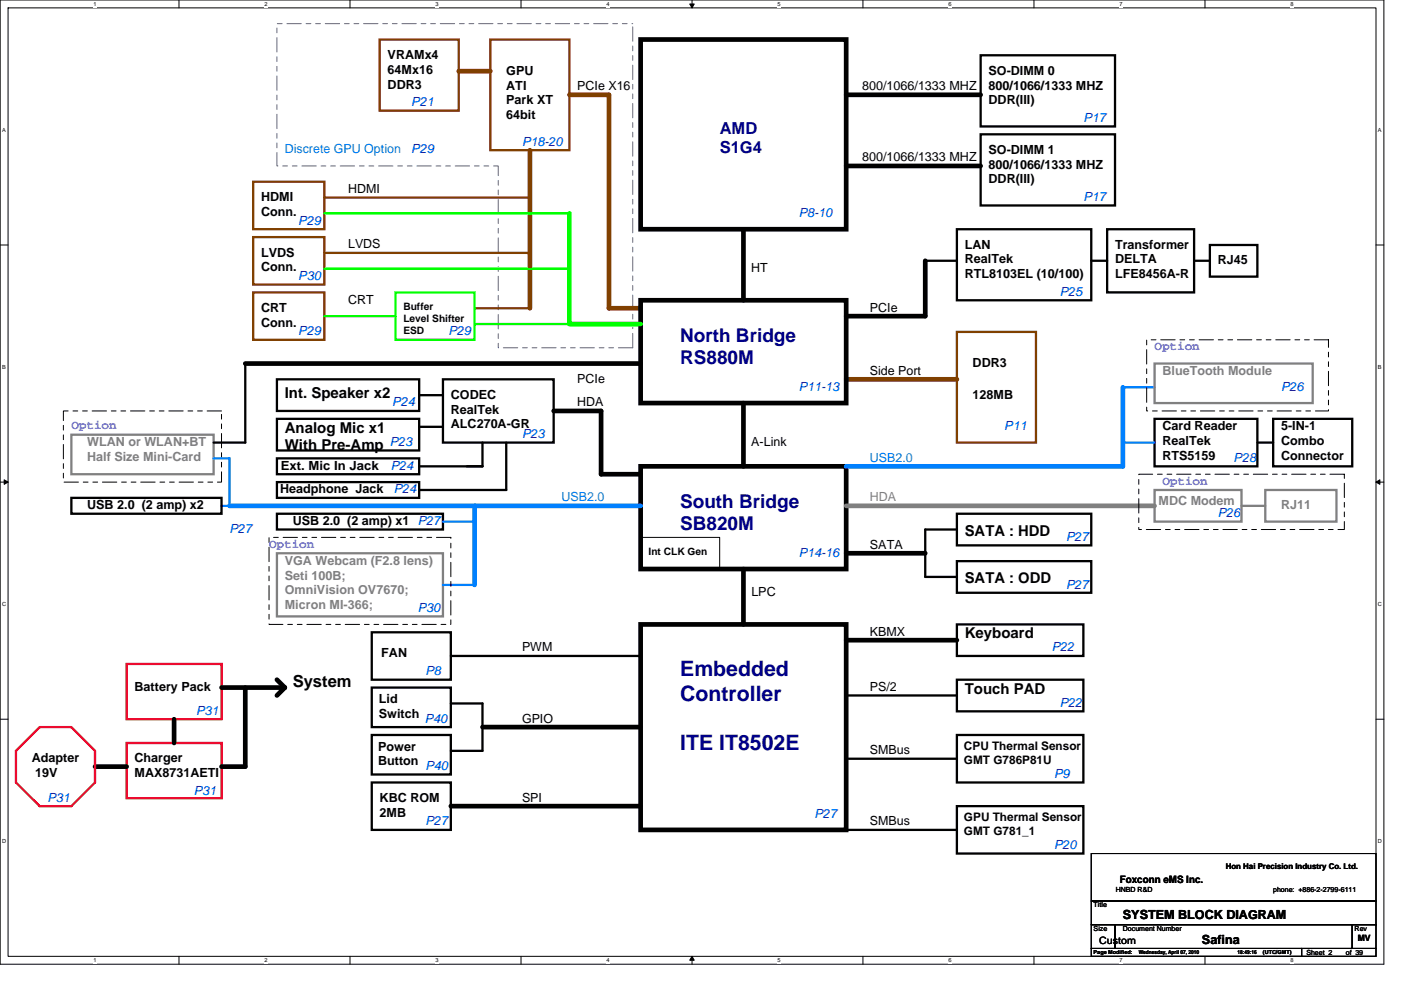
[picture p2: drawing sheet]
<svg xmlns="http://www.w3.org/2000/svg" width="297mm" height="210mm" viewBox="0 0 297 210" stroke-linecap="round" stroke-linejoin="round" font-family="sans-serif">
<path d="M0 0h293.4v204.5h-293.4zM1.7 1.7h290v201.1h-290z" fill="none" stroke="#000" stroke-width=".21"/>
<g fill="#fff">
<path d="M19.8 .2h.7v1.3h-.7z"/>
<path d="M19.8 203h.7v1.4h-.7z"/>
</g>
<path d="M37.9 0v1.7M37.9 202.8v1.7" fill="none" stroke="#000" stroke-width=".21"/>
<g fill="#fff">
<path d="M56.1 .2h.6v1.3h-.6z"/>
<path d="M56.1 203h.6v1.4h-.6z"/>
</g>
<path d="M74.2 0v1.7M74.2 202.8v1.7" fill="none" stroke="#000" stroke-width=".21"/>
<g fill="#fff">
<path d="M92.3 .2h.7v1.3h-.7z"/>
<path d="M92.3 203h.7v1.4h-.7z"/>
</g>
<path d="M110.5 0v1.7M110.5 202.8v1.7" fill="none" stroke="#000" stroke-width=".21"/>
<g fill="#fff">
<path d="M128.6 .2h.6v1.3h-.6z"/>
<path d="M128.6 203h.6v1.4h-.6z"/>
</g>
<path d="M146.7 0v1.7M146.7 202.8v1.7" fill="none" stroke="#000" stroke-width=".21"/>
<path d="M146.2 .8h1l-.5 .9zM146.7 202.8l.5 .9h-1z" fill="#000" stroke="#000" stroke-width=".21"/>
<g fill="#fff">
<path d="M164.8 .2h.7v1.3h-.7z"/>
<path d="M164.8 203h.7v1.4h-.7z"/>
</g>
<path d="M183 0v1.7M183 202.8v1.7" fill="none" stroke="#000" stroke-width=".21"/>
<g fill="#fff">
<path d="M201.1 .2h.6v1.3h-.6z"/>
<path d="M201.1 203h.6v1.4h-.6z"/>
</g>
<path d="M219.2 0v1.7M219.2 202.8v1.7" fill="none" stroke="#000" stroke-width=".21"/>
<g fill="#fff">
<path d="M237.3 .2h.7v1.3h-.7z"/>
<path d="M237.3 203h.7v1.4h-.7z"/>
</g>
<path d="M255.5 0v1.7M255.5 202.8v1.7" fill="none" stroke="#000" stroke-width=".21"/>
<g fill="#fff">
<path d="M273.6 .2h.7v1.3h-.7z"/>
<path d="M273.6 203h.7v1.4h-.7z"/>
<path d="M.5 26.8h.7v1.4h-.7z"/>
<path d="M292.2 26.8h.7v1.4h-.7z"/>
<path d="M.5 77.1h.7v1.3h-.7z"/>
<path d="M292.2 77.1h.7v1.3h-.7z"/>
</g>
<path d="M0 52h1.7M291.7 52h1.7" fill="none" stroke="#000" stroke-width=".21"/>
<g fill="#fff">
<path d="M.5 127.4h.8v1.3h-.8z"/>
<path d="M292.2 127.4h.8v1.3h-.8z"/>
</g>
<path d="M0 102.3h1.7M291.7 102.3h1.7" fill="none" stroke="#000" stroke-width=".21"/>
<path d="M.9 101.8l.8 .5-.8 .4zM291.7 102.3l.9-.5v.9z" fill="#000" stroke="#000" stroke-width=".21"/>
<g fill="#fff">
<path d="M.5 177.7h.8v1.3h-.8z"/>
<path d="M292.2 177.7h.8v1.3h-.8z"/>
</g>
<path d="M135.8 114h16.8v6.7M0 152.5h1.7M291.7 152.5h1.7M231.4 196.1h5v5.1h-5zM231.4 181h60.3v10.1h-60.3zM231.4 191.1h60.3v5h-60.3zM236.4 196.1h50.3v5.1h-50.3zM286.7 196.1h5v5.1h-5zM231.4 201.2h44.6v1.6h-44.6zM276 201.2h15.7v1.6h-15.7z" fill="none" stroke="#000" stroke-width=".21"/>
<path d="M134.2 73.8v-68.8M134.2 73.8h-28.6v-38.6h-46.9v-30.2h75.5" fill="none" stroke="#408080" stroke-width=".21" stroke-dasharray="3 1 1 1 1 1"/>
<g fill="none" stroke="#000" stroke-width=".99">
<path d="M135.8 8.4h43.6v40.2h-43.6zM179.4 35.2h28.5M179.4 20.1h28.5M157.6 48.6v15.1M196.2 55.3v11.8h-16.8M52 77.1h83.8M135.8 63.7h43.6v21.8h-43.6zM117.4 87.2h10v13.4h8.4M135.8 98.9h43.6v21.8h-43.6zM157.6 85.5v13.4M179.4 117.3h16.8M135.8 132.4h43.6v43.6h-43.6z"/>
<path d="M157.6 120.7v11.7M179.4 135.8h23.5M36.9 152.5v5.1M47 145.8h13.4M52 145.8v16.8h-5M58.7 144.2l1.7 1.6M60.4 145.8l-1.7 1.7M102.3 154.2h33.5M20.1 162.6h6.8M95.6 171h40.2"/>
</g>
<path d="M97.3 15.1h6.7M112.3 31.9v33.5M120.7 20.1h8.4v45.3h6.7M179.4 80.5h23.5" fill="none" stroke="#804000" stroke-width=".99"/>
<path d="M238.1 82.1v16.8h-58.7M48.7 107.3h87.1M100.6 107.3v16.8" fill="none" stroke="#0080ff" stroke-width=".99"/>
<path d="M80.5 8.4h16.8v15.1h-16.8zM104 8.4h16.7v23.5h-16.7zM53.7 38.5h15.1v10.1h-15.1zM53.7 50.3h15.1v10h-15.1zM68.8 41.9h43.5M68.8 53.6h43.5M53.7 62h15.1v10.1h-15.1zM100.6 65.4h11.7M202.9 70.4h16.7v23.5h-16.7z" fill="none" stroke="#804000" stroke-width=".49"/>
<g fill="none" stroke="#f00" stroke-width=".49">
<path d="M26.9 157.6h20.1v11.7h-20.1zM26.9 140.8h20.1v11.7h-20.1z"/>
<circle cx="11.8" cy="162.6" r="9"/>
</g>
<path d="M243.1 72.1h38.6v15.1h-38.6zM13.4 87.2h33.6v15.1h-33.6zM57 114h38.6v18.4h-38.6zM241.4 100.6h43.6v11.7h-43.6z" fill="none" stroke="#000" stroke-width=".21" stroke-dasharray="3 1 1 1 1 1"/>
<path d="M244.8 77.1h33.5v8.4h-33.5zM15.1 92.2h30.2v8.4h-30.2zM58.7 117.3h35.2v13.4h-35.2zM244.8 103.9h18.4v6.7h-18.4zM263.2 107.3h5.1M268.3 103.9h15.1v6.7h-15.1z" fill="none" stroke="#808080" stroke-width=".49"/>
<path d="M45.3 97.2h3.4v10.1M238.1 93.9h6.7M238.1 82.1h6.7M47 107.3h6.7M93.9 110.6h6.7M93.9 124.1h6.7" fill="none" stroke="#0080ff" stroke-width=".49"/>
<g fill="none" stroke="#000" stroke-width=".49">
<path d="M207.9 11.7h28.5v15.1h-28.5zM207.9 28.5h28.5v15.1h-28.5zM196.2 55.3h6.7M202.9 48.6h28.5v15.1h-28.5zM231.4 55.3h3.3M234.7 48.6h18.5v13.4h-18.5zM253.2 55.3h3.3M256.5 52h10.1v6.7h-10.1zM52 77.1v16.8h-6.7M58.7 97.2h30.2v3.4h-30.2zM58.7 88.8h30.2v6.7h-30.2zM58.7 80.5h30.2v6.7h-30.2z"/>
<path d="M88.9 98.9h13.4M88.9 90.5h5M88.9 83.8h5M93.9 80.5h23.5v13.4h-23.5zM99 98.9h3.3M102.3 93.9v5M107.3 93.9v10h-18.4M244.8 88.8h21.8v10.1h-21.8zM266.6 93.9h3.3M269.9 88.8h16.8v10.1h-16.8zM15.1 105.6h31.9v3.4h-31.9zM58.7 109h35.2v3.3h-35.2z"/>
<path d="M58.7 102.3h30.2v3.3h-30.2zM202.9 109h28.5v6.7h-28.5zM202.9 119h28.5v6.7h-28.5zM202.9 112.3h-6.7v10.1h6.7M78.8 134.1h16.8v10.1h-16.8zM95.6 139.1h40.2M202.9 132.4h26.8v6.7h-26.8zM78.8 145.8h16.8v8.4h-16.8zM78.8 155.9h16.8v8.4h-16.8zM95.6 149.2h6.7v10.1h-6.7M179.4 147.5h23.5M202.9 155.9h26.8v10.1h-26.8z"/>
<path d="M202.9 144.2h26.8v6.7h-26.8zM78.8 166h16.8v10h-16.8zM179.4 160.9h23.5M179.4 176h23.5M202.9 171h26.8v10h-26.8z"/>
</g>
<path d="M179.4 107.3h65.4" fill="none" stroke="#808080" stroke-width=".99"/>
<path d="M120.7 45.3v23.4h15.1" fill="none" stroke="#0f0" stroke-width=".99"/>
<path d="M68.8 45.3h51.9M68.8 57h51.9M68.8 67.1h15.1M83.9 62h16.7v10.1h-16.7zM100.6 68.7h20.1" fill="none" stroke="#0f0" stroke-width=".49"/>
<g font-size="4.5" fill="#000080">
<text x="144.2" y="143.3">Embedded</text>
<text x="144.2" y="148.6">Controller</text>
<text x="144.2" y="159.2">ITE IT8502E</text>
</g>
<g font-size="4" fill="#000080">
<text x="144.2" y="72.5">North Bridge</text>
<text x="144.2" y="77.2">RS880M</text>
<text x="144.2" y="107.7">South Bridge</text>
<text x="144.2" y="112.4">SB820M</text>
</g>
<g font-size="3.5" fill="#000080">
<text x="152.6" y="28.4">AMD</text>
<text x="152.6" y="32.5">S1G4</text>
</g>
<text font-size="3.5" x="62.1" y="145.8">System</text>
<g font-size="3.2">
<text x="60.4" y="84.4">Int. Speaker x2</text>
<text x="60.4" y="91.8">Analog Mic x1</text>
<text x="60.4" y="95.5">With Pre-Amp</text>
<text x="204.6" y="113.6">SATA : HDD</text>
<text x="204.6" y="123.6">SATA : ODD</text>
<text x="204.6" y="135.4">Keyboard</text>
<text x="204.6" y="147.1">Touch PAD</text>
</g>
<g font-size="2.7">
<text x="82.2" y="12.5">VRAMx4</text>
<text x="82.2" y="15.6">64Mx16</text>
<text x="107.3" y="15.9">GPU</text>
<text x="209.6" y="15.9">SO-DIMM 0</text>
<text x="82.2" y="18.8">DDR3</text>
<text x="107.3" y="19">ATI</text>
<text x="107.3" y="22.1">Park XT</text>
<text x="122.4" y="19.2">PCIe X16</text>
<text x="182.8" y="19.2">800/1066/1333 MHZ</text>
<text x="209.6" y="19">800/1066/1333 MHZ</text>
<text x="209.6" y="22.1">DDR(III)</text>
<text x="107.3" y="25.3">64bit</text>
<text x="182.8" y="34.2">800/1066/1333 MHZ</text>
<text x="209.6" y="32.6">SO-DIMM 1</text>
<text x="209.6" y="35.8">800/1066/1333 MHZ</text>
<text x="73.8" y="40.9">HDMI</text>
<text x="209.6" y="38.9">DDR(III)</text>
<text x="55.3" y="42.7">HDMI</text>
<text x="55.3" y="45.8">Conn.</text>
<text x="73.8" y="52.7">LVDS</text>
<text x="204.6" y="52.7">LAN</text>
<text x="236.4" y="52.7">Transformer</text>
<text x="55.3" y="54.4">LVDS</text>
<text x="55.3" y="57.6">Conn.</text>
<text x="159.3" y="57.7">HT</text>
<text x="204.6" y="55.9">RealTek</text>
<text x="204.6" y="59">RTL8103EL (10/100)</text>
<text x="236.4" y="55.9">DELTA</text>
<text x="236.4" y="59">LFE8456A-R</text>
<text x="258.2" y="56.1">RJ45</text>
<text x="73.8" y="64.4">CRT</text>
<text x="55.3" y="66.1">CRT</text>
<text x="55.3" y="69.3">Conn.</text>
<text x="184.4" y="66.1">PCIe</text>
<text x="206.2" y="77.9">DDR3</text>
<text x="122.4" y="81.2">PCIe</text>
<text x="184.4" y="79.5">Side Port</text>
<text x="95.6" y="84.6">CODEC</text>
<text x="95.6" y="87.7">RealTek</text>
<text x="122.4" y="86.2">HDA</text>
<text x="206.2" y="84.6">128MB</text>
<text x="95.6" y="90.9">ALC270A-GR</text>
<text x="159.3" y="94.6">A-Link</text>
<text x="246.5" y="91.3">Card Reader</text>
<text x="246.5" y="94.4">RealTek</text>
<text x="271.6" y="91.3">5-IN-1</text>
<text x="271.6" y="94.4">Combo</text>
<text x="59.5" y="99.7">Ext. Mic In Jack</text>
<text x="246.5" y="97.6">RTS5159</text>
<text x="271.6" y="97.6">Connector</text>
<text x="59.4" y="104.5">Headphone Jack</text>
<text x="18.5" y="108.1">USB 2.0 (2 amp) x2</text>
<text x="62.1" y="111.4">USB 2.0 (2 amp) x1 P27</text>
<text x="184.4" y="116.4">SATA</text>
<text x="159.3" y="126.4">LPC</text>
<text x="184.4" y="134.8">KBMX</text>
<text x="80.8" y="139.3">FAN</text>
<text x="110.7" y="138.2">PWM</text>
<text x="28.5" y="146.6">Battery Pack</text>
<text x="80.3" y="149.1">Lid</text>
<text x="184.4" y="146.6">PS/2</text>
<text x="80.3" y="152.3">Switch</text>
<text x="110.7" y="153.3">GPIO</text>
<text x="6.7" y="161.7">Adapter</text>
<text x="28.5" y="161.7">Charger</text>
<text x="80.2" y="159.2">Power</text>
<text x="184.4" y="160">SMBus</text>
<text x="7.5" y="164.8">19V</text>
<text x="28.5" y="164.8">MAX8731AETI</text>
<text x="80.2" y="162.3">Button</text>
<text x="80.5" y="170.1">KBC ROM</text>
<text x="80.5" y="173.2">2MB</text>
<text x="110.7" y="170">SPI</text>
<text x="184.4" y="175">SMBus</text>
<text x="238.1" y="194.9">SYSTEM BLOCK DIAGRAM</text>
<text x="254.8" y="200.3">Safina</text>
</g>
<g font-size="2.7" fill="#00f">
<text x="87.2" y="22.5">P21</text>
<text x="229.7" y="25.9">P17</text>
<text x="87.2" y="32.6">P29</text>
<text x="110.7" y="30.9">P18-20</text>
<text x="63.2" y="47.6">P29</text>
<text x="169.4" y="46">P8-10</text>
<text x="229.7" y="42.6">P17</text>
<text x="63.2" y="59.4">P30</text>
<text x="224.7" y="62.7">P25</text>
<text x="63.2" y="71.1">P29</text>
<text x="95.1" y="71.1">P29</text>
<text x="169.4" y="82.8">P11-13</text>
<text x="271.6" y="82.8">P26</text>
<text x="83.2" y="86.2">P24</text>
<text x="82.7" y="94.6">P23</text>
<text x="110.7" y="92.9">P23</text>
<text x="212.9" y="91.2">P11</text>
<text x="82.8" y="99.6">P24</text>
<text x="261.6" y="97.9">P28</text>
<text x="83.5" y="104.6">P24</text>
<text x="48.7" y="113">P27</text>
<text x="258.2" y="109.7">P26</text>
<text x="169.4" y="118.1">P14-16</text>
<text x="226" y="114.7">P27</text>
<text x="226" y="124.9">P27</text>
<text x="88.6" y="129.8">P30</text>
<text x="90.2" y="143.2">P8</text>
<text x="223" y="138.2">P22</text>
<text x="224.7" y="149.9">P22</text>
<text x="41.6" y="151.6">P31</text>
<text x="90.1" y="153.4">P40</text>
<text x="90.2" y="163.3">P40</text>
<text x="223.5" y="165">P9</text>
<text x="10.1" y="170">P31</text>
<text x="41.1" y="168.5">P31</text>
<text x="172.7" y="173.5">P27</text>
<text x="90.2" y="175">P27</text>
<text x="223.5" y="180.1">P20</text>
</g>
<g font-size="2.7" fill="#0080ff">
<text x="60.4" y="32.6">Discrete GPU Option</text>
<text x="184.4" y="97.9">USB2.0</text>
<text x="119.1" y="106.3">USB2.0</text>
</g>
<g font-size="2.7" fill="#8000ff">
<text x="244.8" y="74.3">Option</text>
<text x="15.1" y="91.1">Option</text>
<text x="246.5" y="102.8">Option</text>
<text x="57" y="116.2">Option</text>
</g>
<g font-size="2.7" fill="#808080">
<text x="246.5" y="79.6">BlueTooth Module</text>
<text x="18.5" y="94.7">WLAN or WLAN+BT</text>
<text x="18.5" y="97.8">Half Size Mini-Card</text>
<text x="184.4" y="106.3">HDA</text>
<text x="245.6" y="107.1">MDC Modem</text>
<text x="271.6" y="108.1">RJ11</text>
<text x="60.4" y="119.8">VGA Webcam (F2.8 lens)</text>
<text x="60.4" y="122.9">Seti 100B;</text>
<text x="60.4" y="126.1">OmniVision OV7670;</text>
<text x="60.4" y="129.2">Micron MI-366;</text>
</g>
<g font-size="2.5">
<text x="204.4" y="159">CPU Thermal Sensor</text>
<text x="204.4" y="162">GMT G786P81U</text>
<text x="204.4" y="174.1">GPU Thermal Sensor</text>
<text x="204.4" y="177.1">GMT G781_1</text>
</g>
<g font-size="2.2">
<text x="85.5" y="65.7">Buffer</text>
<text x="85.5" y="68.3">Level Shifter</text>
<text x="85.5" y="70.8">ESD</text>
<text x="137.5" y="117.7">Int CLK Gen</text>
<text x="237.4" y="187.2">Foxconn eMS Inc.</text>
<text x="233.1" y="200.3">Custom</text>
</g>
<text font-size="1.8" x="287.9" y="199.7">MV</text>
<text font-size="1.7" x="259.9" y="184.3">Hon Hai Precision Industry Co. Ltd.</text>
<g font-size="1.5">
<text x="236.6" y="189.1">HNBD R&amp;D</text>
<text x="269.9" y="189.1">phone: +886-2-2799-6111</text>
<text x="231.9" y="192.5">Title</text>
<text x="231.9" y="197.5">Size</text>
<text x="238.1" y="197.5">Document Number</text>
<text x="287.2" y="197.5">Rev</text>
<text x="277" y="202.5">Sheet 2</text>
<text x="285.4" y="202.5">of 39</text>
</g>
<g font-size="1.2">
<text x="19.8" y="1.3">1</text>
<text x="56.1" y="1.3">2</text>
<text x="92.3" y="1.3">3</text>
<text x="128.6" y="1.3">4</text>
<text x="164.8" y="1.3">5</text>
<text x="201.1" y="1.3">6</text>
<text x="237.3" y="1.3">7</text>
<text x="273.6" y="1.3">8</text>
<text x=".5" y="27.9">A</text>
<text x="292.2" y="27.9">A</text>
<text x=".5" y="78.2">B</text>
<text x="292.2" y="78.2">B</text>
<text x=".5" y="128.5">C</text>
<text x="292.2" y="128.5">C</text>
<text x=".5" y="178.8">D</text>
<text x="292.2" y="178.8">D</text>
<text x="231.9" y="202.4">Page Modified:</text>
<text x="241.4" y="202.4">Wednesday, April 07, 2010</text>
<text x="262.4" y="202.4">18:49:16</text>
<text x="267.8" y="202.4">(UTC/GMT)</text>
<text x="19.8" y="204.1">1</text>
<text x="56.1" y="204.1">2</text>
<text x="92.3" y="204.1">3</text>
<text x="128.6" y="204.1">4</text>
<text x="164.8" y="204.1">5</text>
<text x="201.1" y="204.1">6</text>
<text x="237.3" y="204.1">7</text>
<text x="273.6" y="204.1">8</text>
</g>
</svg>
